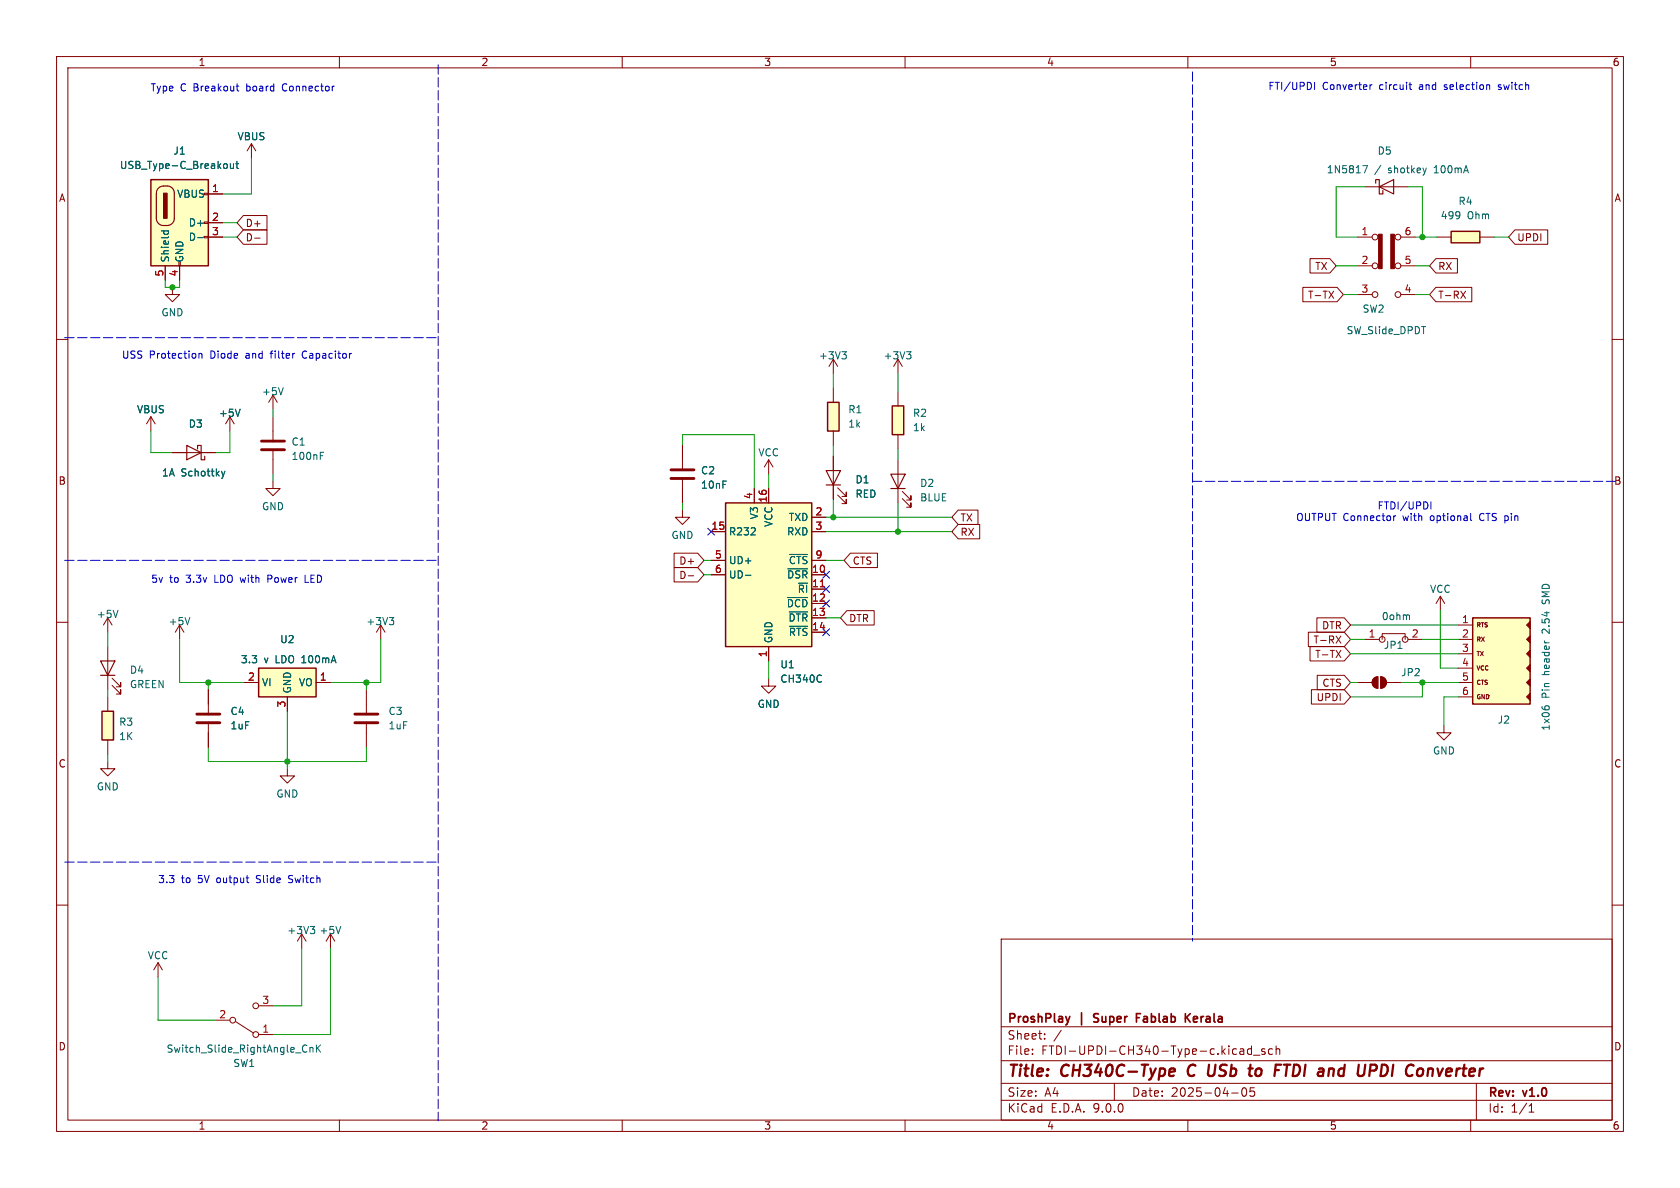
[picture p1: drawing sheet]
<svg xmlns="http://www.w3.org/2000/svg" width="297mm" height="210mm" viewBox="0 0 297 210" stroke-linecap="round" stroke-linejoin="round" font-family="sans-serif">
<g fill="none" stroke="#840000" stroke-width=".18">
<path d="M10 10h277v190h-277zM12 12h273v186h-273zM60 10v2M110 10v2M160 10v2M210 10v2M260 10v2M44.4 25.4l-.7 1.3M44.4 25.4l.8 1.3M44.4 25.4v2.5M10 60h2M120.6 78.7v4.5"/>
<path d="M285 60h2M120.6 84.5v4.4M10 110h2M19 114.3v7.6M19.8 119.9l1.5 1.5v-.7v.7h-.7M285 110h2M19 134.6v1.3h1.3l-1.3 1.3-1.2-1.3h1.2M19.8 121.2l1.5 1.5v-.8v.8h-.7M50.8 135.9v1.3h1.3l-1.3 1.2-1.3-1.2h1.3M10 160h2M177 166h108v32h-108zM285 160h2"/>
<path d="M60 198v2M110 198v2M160 198v2M177 194.5h108M177 191.5h108M177 187.5h108M177 181.5h108M182.5 186.3v.1M182.5 185.5v.1M184.7 183.6v.1M184.7 182.8v.1M187.6 182.1l-1.3 2"/>
<path d="M197 191.5v3M210 198v2M217.7 193.2h1.2M219.2 185.5h.6l.1 .9M219.7 192.4l.2-.1a.81 .81 0 0 1 .6 .6 .81 .81 0 0 1-.3 .8l-.2 .1a.81 .81 0 0 1-.3-1.4zM219.9 185.8h-.5a.29 .29 0 0 0-.2 .3 .29 .29 0 0 0 .2 .3l.5-.1M221.2 185.5l-.4-.1-.3 .3v.4l.2 .2h.5M221.2 184.9v1.5M221.6 186.5h1.1M221.7 192.3h-.7v.7l.2-.1h.5l.1 .3-.1 .5-.2 .1-.5-.1M223.6 185.5l-.4-.1-.2 .2 .1 .2 .5 .2v.3h-.6M225 185.5l-.5-.1-.3 .3v.4l.2 .2h.6"/>
<path d="M225.6 185.5l.2-.1 .4 .1v.9M225.6 184.9v1.5M260 198v2M261 191.5v6.5M270.3 196.6h.9M270.3 195.5l.4-.4v1.5"/>
</g>
<path d="M206.7 190.1l.2 .1 .6-.1M206.8 189.2l.3-.3h.4l.2 .3v.2l-1 .1M210.3 188.5a1.27 1.27 0 0 0 0 1.6M214.6 190l-.3 .2h-.4M222.7 188.9a.62 .62 0 0 0-.7 .4v.7a.52 .52 0 0 0 .7 .1M227 188.2h1.1M227.6 188.2l-.3 2M243.3 188.3a.53 .53 0 0 1 0 .8M244.3 188.2l-.2 2h.4M252.6 189l.2-.1 .5 .1-.1 1.2" fill="none" stroke="#840000" stroke-width=".4"/>
<path d="M189.1 179.7l-.3 1M193.4 179.3v.5M200.9 179.9h.5M201.6 179.2h-.7v1.5M209.6 179.2v1.5M209.8 179.8l.6 .9M210.4 179.2l-.8 .8M193.3 180.6l.3 .1" fill="none" stroke="#840000" stroke-width=".3"/>
<path d="M17.8 116.8h2.5l-1.3 2.6zM17.8 119.4h2.5" fill="none" stroke="#840000" stroke-width=".2"/>
<path d="M118.6 83.1h4.1M118.6 84.6h4.1" fill="none" stroke="#840000" stroke-width=".51"/>
<path d="M26.7 31.8h10.1v15.2h-10.1z" fill="#ffffc2"/>
<path d="M26.7 31.8h10.1v15.2h-10.1z" fill="none" stroke="#840000" stroke-width=".25"/>
<path d="M28 33.3l.6-.4h.9a1.27 1.27 0 0 1 1.3 1.2v4.5a1.27 1.27 0 0 1-1.3 1.3h-.6a1.26 1.26 0 0 1-1.3-1.3v-4.6z" fill="none" stroke="#840000" stroke-width=".2"/>
<path d="M28.9 34.1h.6v4.5h-.6z" fill="#840000" stroke="#840000" stroke-width=".18"/>
<g fill="none" stroke="#840000" stroke-width=".18">
<path d="M36.1 34.2h.7v.2h-.7zM36.1 39.2h.7v.3h-.7zM36.8 34.3h2.6M36.8 39.4h2.6M29.2 47v2.5M30.5 50.8v1.3h1.2l-1.2 1.2-1.3-1.2h1.3M31.7 47v2.5M36.1 41.8h.7v.2h-.7zM36.8 41.9h2.6M26.7 73.7l-.8 1.2M26.7 73.7l.7 1.2M26.7 73.7v2.5"/>
<path d="M40.6 73.7l-.7 1.2M40.6 73.7l.8 1.2M40.6 73.7v2.5M48.3 69.9l-.8 1.2M48.3 69.9l.7 1.2M48.3 69.9v2.5M147.3 63.5l-.7 1.3M147.3 63.5l.8 1.3M147.3 63.5v2.5M120.6 90.2v1.2h1.3l-1.3 1.3-1.2-1.3h1.2M135.9 81.3l-.8 1.3M135.9 81.3l.8 1.3"/>
<path d="M135.9 81.3v2.5M19 109.2l-.7 1.3M19 109.2l.8 1.3M19 109.2v2.6M58.4 165.1l-.7 1.3M58.4 165.1l.8 1.3M58.4 165.1v2.5"/>
</g>
<g fill="none" stroke="#006464" stroke-width=".18">
<path d="M40.1 29.1v.6M40.7 28.9l.1 .8 .3 .1 .2-.1M41.3 28.9v.9M41.7 28.9h.5M41.9 28.5v1.1l.3 .2M28.5 40.8h1.3M29 40.8l-.1 .4M29.7 40.8l.1 .4M35 42h.9M42.5 72.3l-.5 1.3M50.1 68.5l-.4 1.3M148.8 62.2h.8l-.4 .5"/>
<path d="M149.4 62.7l.2 .2v.3l-.2 .2M20.9 107.9l-.5 1.3M60.2 163.8l-.4 1.2"/>
</g>
<path d="M157.7 71.8h2.1v5h-2.1z" fill="#ffffc2"/>
<path d="M157.7 71.8h2.1v5h-2.1z" fill="none" stroke="#840000" stroke-width=".25"/>
<path d="M158.7 69.2v2.6M158.7 76.8v2.6" fill="none" stroke="#840000" stroke-width=".18"/>
<path d="M18 125.7h2.1v5.1h-2.1z" fill="#ffffc2"/>
<path d="M18 125.7h2.1v5.1h-2.1z" fill="none" stroke="#840000" stroke-width=".25"/>
<path d="M31.7 110.5l-.7 1.3M31.7 110.5l.8 1.3M31.7 110.5v2.5M19 123.2v2.5M19 130.8v2.6M27.9 170.2l-.7 1.3M27.9 170.2l.8 1.3M27.9 170.2v2.5" fill="none" stroke="#840000" stroke-width=".18"/>
<path d="M33.6 109.2l-.5 1.2" fill="none" stroke="#006464" stroke-width=".18"/>
<path d="M128.3 88.9h15.2v25.4h-15.2z" fill="#ffffc2"/>
<path d="M128.3 88.9h15.2v25.4h-15.2z" fill="none" stroke="#840000" stroke-width=".25"/>
<g fill="none" stroke="#840000" stroke-width=".18">
<path d="M125.7 94h2.6M125.7 99.1h2.6M133.3 86.4v2.5M135.9 86.4v2.5M143.5 94h2.5M143.5 99.1h2.5M143.5 91.4h2.5M147.3 80.6v7.7M148.1 87.5l1.5 1.5v-.7v.7h-.8M148.1 86.2l1.5 1.6v-.8v.8h-.8M125.7 101.6h2.6M135.9 114.3v2.5"/>
<path d="M143.5 101.6h2.5M143.5 104.1h2.5M143.5 106.7h2.5M143.5 109.2h2.5M143.5 111.8h2.5M135.9 120v1.3h1.3l-1.3 1.3-1.3-1.3h1.3M53.3 165.1l-.7 1.3M53.3 165.1l.8 1.3M53.3 165.1v2.5"/>
</g>
<path d="M139.6 98h3.2M131.8 101.7h.9M139.2 105.6h3.6M139.3 100.6h3.5M139.5 108.2h3.3M139.6 110.7h3.2M145.2 119.4h.1M145.2 120.5h.1M54.9 163.8h.7l-.4 .5M55.4 164.3l.2 .2v.3l-.2 .2" fill="none" stroke="#006464" stroke-width=".18"/>
<path d="M145 103.7h.7" fill="none" stroke="#a90000" stroke-width=".18"/>
<path d="M146 83.2h2.6l-1.3 2.5zM146 85.7h2.6" fill="none" stroke="#840000" stroke-width=".2"/>
<path d="M146.3 71.1h2v5.1h-2z" fill="#ffffc2"/>
<path d="M146.3 71.1h2v5.1h-2z" fill="none" stroke="#840000" stroke-width=".25"/>
<g fill="none" stroke="#840000" stroke-width=".18">
<path d="M48.3 73.7v4.4M48.3 79.4v4.4M147.3 68.6v2.5M147.3 76.2v2.5M158.7 63.5v2.5M158.7 63.5l-.7 1.3M158.7 63.5l.8 1.3M30.5 80h7.6M48.3 85.1v1.3h1.2l-1.2 1.2-1.3-1.2h1.3M158.7 81.3v7.6M159.5 88.1l1.5 1.6v-.8v.8h-.7M159.5 86.9l1.5 1.5v-.8v.8h-.7"/>
<path d="M67.3 110.5l-.8 1.3M67.3 110.5l.8 1.3M67.3 110.5v2.5M36.8 121.9v4.5M36.8 127.6v4.5M64.8 121.9v4.5M64.8 127.6v4.5M45.7 177.8h2.6M38.1 180.3h2.5M41.7 180.6l3.1 2M45.7 182.9h2.6"/>
<circle cx="45.2" cy="177.8" r=".51"/>
<circle cx="41.1" cy="180.3" r=".51"/>
<circle cx="45.2" cy="182.9" r=".51"/>
</g>
<path d="M33 78.7l2.6 1.3-2.6 1.3zM34.9 79.4v-.7h.7v2.6h.6v-.7M157.5 83.8h2.5l-1.3 2.6zM157.5 86.4h2.5" fill="none" stroke="#840000" stroke-width=".2"/>
<g fill="none" stroke="#006464" stroke-width=".18">
<path d="M56.6 80h.6M160.3 62.2h.7l-.4 .5M160.8 62.7l.2 .2v.3l-.2 .2M39.2 83.3l.3 .8M39.5 84.1l-.2 .3M39.8 83.3l-.3 .8M56.6 80.6h.4M68.8 109.2h.8l-.4 .4M69.4 109.6l.2 .3v.3l-.2 .2M54 184.7l.2 .2M54.2 185.9l-.2 .1M54.8 185.2v.8"/>
<path d="M54.8 185.3l.2-.1h.3v.8M55.9 184.7v1.3M56.1 185.3l.6 .7M56.7 184.7l-.8 .8"/>
</g>
<path d="M46.2 78h4.1M46.2 79.5h4.1M34.8 126.2h4.1M34.8 127.8h4.1M62.7 126.2h4.1M62.7 127.8h4.1" fill="none" stroke="#840000" stroke-width=".51"/>
<path d="M45.7 118.1h10.2v5.1h-10.2z" fill="#ffffc2"/>
<path d="M45.7 118.1h10.2v5.1h-10.2z" fill="none" stroke="#840000" stroke-width=".25"/>
<g fill="none" stroke="#840000" stroke-width=".18">
<path d="M241.3 113h2.5M242.9 119.9l.7-.3v2.1a1.02 1.02 0 0 1-.9-.7 1.02 1.02 0 0 1 .2-1.1zM244.1 119.6a1.02 1.02 0 0 1 1 1.1 1.02 1.02 0 0 1-1 1zM244.3 113v-1h4.1v1M248.9 113h2.6M254.6 105.4l-.7 1.3M254.6 105.4l.8 1.3M254.6 105.4v2.6M43.2 120.7h2.5M50.8 123.2v2.5M55.9 120.7h2.5M240 120.7h2.6"/>
<path d="M245.1 120.7h2.5M255.3 128.3v1.2h1.2l-1.2 1.3-1.3-1.3h1.3"/>
<circle cx="244.3" cy="113" r=".51"/>
<circle cx="248.4" cy="113" r=".51"/>
</g>
<g fill="#840000" stroke="#840000" stroke-width=".18">
<path d="M242.9 119.9l.7-.3v2.1a1.02 1.02 0 0 1-.9-.7 1.02 1.02 0 0 1 .2-1.1z"/>
<path d="M244.1 119.6a1.02 1.02 0 0 1 1 1.1 1.02 1.02 0 0 1-1 1z"/>
</g>
<path d="M249 108.7l.2 .2v.6" fill="none" stroke="#006464" stroke-width=".18"/>
<path d="M260.3 109.2h10.2v15.3h-10.2z" fill="#ffffc2"/>
<g fill="#840000" stroke="#840000" stroke-width=".18">
<path d="M269.9 110.5l.6-.6v1.2z"/>
<path d="M269.9 113l.6-.6v1.3z"/>
<path d="M269.9 115.6l.6-.7v1.3z"/>
<path d="M269.9 118.1l.6-.6v1.2z"/>
<path d="M269.9 120.7l.6-.7v1.3z"/>
<path d="M269.9 123.2l.6-.6v1.2z"/>
</g>
<path d="M260.3 109.2h10.2v15.3h-10.2z" fill="none" stroke="#840000" stroke-width=".25"/>
<path d="M257.8 110.5h2.5M257.8 113h2.5M257.8 115.6h2.5M257.8 118.1h2.5M257.8 120.7h2.5M257.8 123.2h2.5" fill="none" stroke="#840000" stroke-width=".18"/>
<path d="M272.6 124.9v.2M273.1 125l.2-.2h.3l.3 .2" fill="none" stroke="#006464" stroke-width=".18"/>
<path d="M256.5 40.9h5.1v2h-5.1z" fill="#ffffc2"/>
<path d="M256.5 40.9h5.1v2h-5.1z" fill="none" stroke="#840000" stroke-width=".25"/>
<g fill="none" stroke="#840000" stroke-width=".18">
<path d="M36.8 34.3h2.6M36.8 39.4h2.6M43 38.1h4.2v2.5h-4.2l-1.1-1.2zM241.3 33h7.6M29.2 47v2.5M31.7 47v2.5M36.8 41.9h2.6M43 40.6h4.2v2.6h-4.2l-1.1-1.3zM45 42.1h1M230.3 50.8h6.1l1.1 1.3-1.1 1.2h-6.1zM231.6 45.7h3.5l1.1 1.3-1.1 1.3h-3.5zM234.9 51.5l.9 1.2"/>
<path d="M235.8 51.5l-.9 1.2M240 41.9h2.6M240 47h2.6M240 52.1h2.6M247.6 41.9h2.6M247.6 47h2.6M247.6 52.1h2.6M253.8 45.7h3.9v2.6h-3.9l-1.1-1.3zM253.8 50.8h6.4v2.5h-6.4l-1.1-1.2zM254 41.9h2.5M258.3 51.5l.8 1.2M259.1 51.5l-.8 1.2"/>
<path d="M261.6 41.9h2.6M267.8 40.6h5.8v2.6h-5.8l-1.1-1.3zM120.6 78.7v2.6M30.5 80h2.5M35.6 80h2.5M119.2 97.8h4.1l1.2 1.3-1.2 1.2h-4.1zM120.6 86.4v2.5M125.7 94h2.6M125.7 99.1h2.6M133.3 86.4v2.5M135.9 86.4v2.5M143.5 94h2.5"/>
<path d="M143.5 99.1h2.5M143.5 91.4h2.5M147.3 80.6v2.6M147.3 85.7v2.6M150.3 97.8h4.8v2.5h-4.8l-1.1-1.2zM169.4 92.7h3.8v2.6h-3.8l-1.1-1.3zM169.4 90.2h3.5v2.5h-3.5l-1.1-1.3zM119.2 100.3h4.1l1.2 1.3-1.2 1.3h-4.1zM121.7 101.8h.9M125.7 101.6h2.6M135.9 114.3v2.5M143.5 101.6h2.5"/>
<path d="M143.5 104.1h2.5M143.5 106.7h2.5M143.5 109.2h2.5M143.5 111.8h2.5M149.7 107.9h4.8v2.6h-4.8l-1.1-1.3zM231.3 111.8h6.3l1.2 1.2-1.2 1.3h-6.3zM231.6 114.3h6l1.2 1.3-1.2 1.2h-6zM232.8 109.2h4.8l1.2 1.3-1.2 1.3h-4.8zM232.9 119.4h4.7l1.2 1.3-1.2 1.2h-4.7zM236.2 115l.8 1.2M236.2 112.4l.8 1.3M237 115l-.8 1.2"/>
<path d="M237 112.4l-.8 1.3M36.8 121.9v2.6M36.8 129.5v2.6M43.2 120.7h2.5M50.8 123.2v2.5M55.9 120.7h2.5M231.8 121.9h5.8l1.2 1.3-1.2 1.3h-5.8z"/>
<circle cx="243.1" cy="47" r=".51"/>
<circle cx="243.1" cy="41.9" r=".51"/>
<circle cx="243.1" cy="52.1" r=".51"/>
<circle cx="247.1" cy="47" r=".51"/>
<circle cx="247.1" cy="52.1" r=".51"/>
<circle cx="247.1" cy="41.9" r=".51"/>
</g>
<path d="M243.2 32.4v-.6h.6v2.5h.7v-.6M243.8 33l2.6-1.2v2.5z" fill="none" stroke="#840000" stroke-width=".2"/>
<g fill="none" stroke="#006464" stroke-width=".18">
<path d="M40.1 29.1v.6M40.7 28.9l.1 .8 .3 .1 .2-.1M41.3 28.9v.9M41.7 28.9h.5M41.9 28.5v1.1l.3 .2M240.9 29.3h.9l-.6 1.3M28.5 40.8h1.3M29 40.8l-.1 .4M29.7 40.8l.1 .4M35 42h.9M42.5 72.3l-.5 1.3M39.2 83.3l.3 .8"/>
<path d="M39.5 84.1l-.2 .3M39.8 83.3l-.3 .8M139.6 98h3.2M131.8 101.7h.9M139.2 105.6h3.6M139.3 100.6h3.5M139.5 108.2h3.3M139.6 110.7h3.2M145.2 119.4h.1M145.2 120.5h.1"/>
</g>
<g fill="#840000" stroke="#840000" stroke-width=".18">
<path d="M243.7 41.4h.6v6.1h-.6z"/>
<path d="M245.9 41.4h.6v6.1h-.6z"/>
</g>
<path d="M77.5 11.4v186.7M210.8 12.7v153.7M11.4 59.7h66.1M11.4 99.1h66.1M210.8 85.1h74.9M11.4 152.4h66.1" fill="none" stroke="#0000c2" stroke-width=".18" stroke-dasharray="1.7 .6"/>
<g fill="none" stroke="#0000c2" stroke-width=".18">
<path d="M41.7 15.2h.5M41.9 15.9l.3 .2M232.4 14.6v1.2M242.2 15v.8M242.6 15l-.4 .2M249.1 15h.5M249.3 14.6v1l.3 .2M263.2 15l.2 .2v.6M264.9 15.8h.1M265.1 15l-.2 .2 .2 .2M35.2 62.5v.8M35.2 62.6l.1-.1h.4v.8"/>
<path d="M53.7 62.1l-.3 .5 .3 .7M210.8 83.8v1.3M246.7 91.2l-.3 .2M253 88.7v1.3M260 91.8l.2 .2M261.8 90.8l-.2 .5 .2 .7M47.4 102.3h.4M47.8 101.7h-.4v1.2M53.9 101.7v1.2h.6M51 156h.2M51.2 154.8l-.2 .2 .2 .4"/>
</g>
<g fill="none" stroke="#009600" stroke-width=".18">
<path d="M39.4 39.4h2.5M44.4 27.9v6.4h-5M241.3 33h-5.1v8.9h3.8M248.9 33h2.6v8.9M29.2 49.5v1.3h2.5v-1.3M39.4 41.9h2.5M236.2 47h3.8M237.5 52.1h2.5M250.2 41.9h3.8M250.2 52.1h2.5M250.2 47h2.5M264.2 41.9h2.5"/>
<path d="M26.7 76.2v3.8h3.8M40.6 76.2v3.8h-2.5M48.3 72.4v1.3M120.6 78.7v-1.9h12.7v9.6M147.3 66v2.6M147.3 78.7v1.9M158.7 66v3.2M158.7 79.4v1.9M48.3 83.8v1.3M120.6 88.9v1.3M124.5 99.1h1.2M135.9 83.8v2.6"/>
<path d="M146 99.1h3.2M146 91.4h22.3M146 94h22.3M147.3 88.3v3.1M158.7 88.9v5.1M19 111.8v2.5M31.7 113v7.7h11.5M67.3 113v7.7h-8.9M124.5 101.6h1.2M135.9 116.8v3.2M146 109.2h2.6M238.8 113h2.5"/>
<path d="M238.8 115.6h19M238.8 110.5h19M251.5 113h6.3M254.6 108v10.1h3.2M19 121.9v1.3M19 133.4v1.2M36.8 132.1v2.5h28v-2.5M36.8 120.7v1.2M50.8 125.7v10.2M64.8 120.7v1.2M238.8 120.7h1.2M247.6 120.7h10.2"/>
<path d="M251.5 120.7v2.5h-12.7M257.8 123.2h-2.5v5.1M27.9 172.7v7.6h10.2M53.3 167.6v10.2h-5M58.4 167.6v15.3h-10.1"/>
</g>
<path d="M125.1 93.4l1.2 1.2M126.3 93.4l-1.2 1.2M145.4 103.5l1.3 1.2M145.4 111.2l1.3 1.2M145.4 101l1.3 1.2M145.4 106.1l1.3 1.2M146.7 103.5l-1.3 1.2M146.7 111.2l-1.3 1.2M146.7 101l-1.3 1.2M146.7 106.1l-1.3 1.2" fill="none" stroke="#000084" stroke-width=".18"/>
<path d="M145 103.7h.7" fill="none" stroke="#a90000" stroke-width=".18"/>
<g fill="#009600" stroke="#009600" stroke-width=".18">
<circle cx="30.5" cy="50.8" r=".46"/>
<circle cx="147.3" cy="91.4" r=".46"/>
<circle cx="158.7" cy="94" r=".46"/>
<circle cx="36.8" cy="120.7" r=".46"/>
<circle cx="64.8" cy="120.7" r=".46"/>
<circle cx="50.8" cy="134.6" r=".46"/>
<circle cx="251.5" cy="120.7" r=".46"/>
<circle cx="251.5" cy="41.9" r=".46"/>
</g>
<g font-size="2.8" fill="#840000">
<text x="178" y="190.9">Title:</text>
<text x="187.7" y="190.9">CH340C-Type</text>
<text x="210.8" y="190.9">C</text>
<text x="215.2" y="190.9">USb</text>
<text x="223.3" y="190.9">to</text>
<text x="228.6" y="190.9">FTDI</text>
<text x="237.1" y="190.9">and</text>
<text x="244.8" y="190.9">UPDI</text>
<text x="254.2" y="190.9">Converter</text>
</g>
<g font-size="2.1" fill="#840000">
<text x="178" y="184">Sheet:</text>
<text x="178" y="181.2">ProshPlay</text>
<text x="190.9" y="181.2">|</text>
<text x="194.1" y="181.2">Super</text>
<text x="202.2" y="181.2">Fablab</text>
<text x="211.4" y="181.2">Kerala</text>
<text x="178" y="186.7">File:</text>
<text x="184.1" y="186.7">FTDI-UPDI-CH340-Type-c.kicad_sch</text>
<text x="178" y="196.9">KiCad</text>
<text x="178" y="194.1">Size:</text>
<text x="184.7" y="194.1">A4</text>
<text x="185.7" y="196.9">E.D.A.</text>
<text x="193.3" y="196.9">9.0.0</text>
<text x="200" y="194.1">Date:</text>
<text x="207" y="194.1">2025-04-05</text>
<text x="263" y="194.3">Rev:</text>
<text x="263" y="196.9">Id:</text>
<text x="267.1" y="196.9">1/1</text>
<text x="269.4" y="194.3">v1.0</text>
</g>
<g font-size="1.8" fill="#840000">
<text x="35" y="11.9">1</text>
<text x="85" y="11.9">2</text>
<text x="135" y="11.9">3</text>
<text x="185" y="11.9">4</text>
<text x="235" y="11.9">5</text>
<text x="285" y="11.9">6</text>
<text x="10.3" y="35.9">A</text>
<text x="285.3" y="35.9">A</text>
<text x="43.3" y="40.3">D+</text>
<text x="43.3" y="42.9">D-</text>
<text x="232.4" y="47.9">TX</text>
<text x="254.2" y="47.9">RX</text>
<text x="268.1" y="42.9">UPDI</text>
<text x="231.1" y="53">T-TX</text>
<text x="254.2" y="53">T-RX</text>
<text x="10.3" y="85.9">B</text>
<text x="285.3" y="85.9">B</text>
<text x="169.7" y="94.9">RX</text>
<text x="169.7" y="92.4">TX</text>
<text x="120" y="100">D+</text>
<text x="150.7" y="100">CTS</text>
<text x="120" y="102.6">D-</text>
<text x="150" y="110.2">DTR</text>
<text x="232.1" y="114">T-RX</text>
<text x="233.6" y="111.4">DTR</text>
<text x="232.4" y="116.5">T-TX</text>
<text x="232.7" y="124.1">UPDI</text>
<text x="233.7" y="121.6">CTS</text>
<text x="10.3" y="135.9">C</text>
<text x="285.3" y="135.9">C</text>
<text x="10.3" y="185.9">D</text>
<text x="285.3" y="185.9">D</text>
<text x="35" y="199.9">1</text>
<text x="85" y="199.9">2</text>
<text x="135" y="199.9">3</text>
<text x="185" y="199.9">4</text>
<text x="235" y="199.9">5</text>
<text x="285" y="199.9">6</text>
</g>
<g font-size="1.8" fill="#0000c2">
<text x="26.5" y="16.4">Type</text>
<text x="31.9" y="16.4">C Breakout</text>
<text x="43.8" y="16.4">board</text>
<text x="50.4" y="16.4">Connector</text>
<text x="224.1" y="16.1">FTI/UPDI</text>
<text x="233.8" y="16.1">Converter</text>
<text x="244" y="16.1">circuit</text>
<text x="251.2" y="16.1">and</text>
<text x="255.8" y="16.1">selection</text>
<text x="265.5" y="16.1">switch</text>
<text x="21.5" y="63.6">USS</text>
<text x="26.4" y="63.6">Protection</text>
<text x="37.3" y="63.6">Diode</text>
<text x="43.7" y="63.6">and</text>
<text x="48.3" y="63.6">filter</text>
<text x="54.1" y="63.6">Capacitor</text>
<text x="229.3" y="92.3">OUTPUT Connector</text>
<text x="243.4" y="90.3">FTDI/UPDI</text>
<text x="248.3" y="92.3">with</text>
<text x="253.3" y="92.3">optional</text>
<text x="262.2" y="92.3">CTS pin</text>
<text x="26.6" y="103.2">5v</text>
<text x="30" y="103.2">to</text>
<text x="33" y="103.2">3.3v</text>
<text x="38.2" y="103.2">LDO with</text>
<text x="48" y="103.2">Power</text>
<text x="54.8" y="103.2">LED</text>
<text x="27.9" y="156.3">3.3</text>
<text x="32.1" y="156.3">to</text>
<text x="35.1" y="156.3">5V</text>
<text x="38.6" y="156.3">output</text>
<text x="45.8" y="156.3">Slide</text>
<text x="51.7" y="156.3">Switch</text>
</g>
<g font-size="1.8" fill="#006464">
<text x="30.6" y="27.5">J1</text>
<text x="41.9" y="25">VBUS</text>
<text x="243.5" y="27.5">D5</text>
<text x="21.1" y="30.1">USB_Type-C_Breakout</text>
<text x="31.2" y="35.2">VBUS</text>
<text x="234.5" y="30.8">1N5817</text>
<text x="243" y="30.8">/</text>
<text x="245.5" y="30.8">shotkey</text>
<text x="253.8" y="30.8">100mA</text>
<text x="33.3" y="40.2">D+</text>
<text x="254.6" y="39">499</text>
<text x="257.7" y="36.4">R4</text>
<text x="259.4" y="39">Ohm</text>
<text x="30.1" y="46.5" transform="rotate(-90 30.1 46.5)">Shield</text>
<text x="32.6" y="46.5" transform="rotate(-90 32.6 46.5)">GND</text>
<text x="33.3" y="42.8">D-</text>
<text x="28.4" y="56.1">GND</text>
<text x="238" y="59.3">SW_Slide_DPDT</text>
<text x="240.8" y="55.5">SW2</text>
<text x="144.7" y="63.7">+3V3</text>
<text x="156.1" y="63.7">+3V3</text>
<text x="46.2" y="70.1">+5V</text>
<text x="24.1" y="73.3">VBUS</text>
<text x="33.3" y="75.8">D3</text>
<text x="38.6" y="73.9">+5V</text>
<text x="149.9" y="73.3">R1</text>
<text x="149.9" y="75.8">1k</text>
<text x="161.3" y="73.9">R2</text>
<text x="161.3" y="76.4">1k</text>
<text x="51.4" y="79">C1</text>
<text x="51.4" y="81.5">100nF</text>
<text x="134" y="80.9">VCC</text>
<text x="28.5" y="84.4">1A</text>
<text x="32" y="84.4">Schottky</text>
<text x="123.8" y="84">C2</text>
<text x="123.8" y="86.6">10nF</text>
<text x="151.1" y="85.6">D1</text>
<text x="151.1" y="88.2">RED</text>
<text x="162.6" y="86.3">D2</text>
<text x="162.6" y="88.8">BLUE</text>
<text x="46.2" y="90.4">GND</text>
<text x="118.6" y="95.5">GND</text>
<text x="128.8" y="94.8">R232</text>
<text x="134.2" y="91.9" transform="rotate(-90 134.2 91.9)">V3</text>
<text x="136.8" y="93.2" transform="rotate(-90 136.8 93.2)">VCC</text>
<text x="139" y="94.8">RXD</text>
<text x="139.4" y="92.3">TXD</text>
<text x="128.8" y="99.9">UD+</text>
<text x="139.4" y="99.9">~{CTS}</text>
<text x="128.8" y="102.5">UD-</text>
<text x="139" y="107.5">~{DCD}</text>
<text x="139" y="102.5">~{DSR}</text>
<text x="140.9" y="105">~{RI}</text>
<text x="252.7" y="105">VCC</text>
<text x="274.2" y="106.3" transform="rotate(-90 274.2 106.3)">SMD</text>
<text x="17" y="109.4">+5V</text>
<text x="29.7" y="110.7">+5V</text>
<text x="49.4" y="113.9">U2</text>
<text x="64.7" y="110.7">+3V3</text>
<text x="136.8" y="113.8" transform="rotate(-90 136.8 113.8)">GND</text>
<text x="139.3" y="110.1">~{DTR}</text>
<text x="139.4" y="112.6">~{RTS}</text>
<text x="244.2" y="109.8">0ohm</text>
<text x="274.2" y="111.7" transform="rotate(-90 274.2 111.7)">2.54</text>
<text x="22.9" y="119.3">D4</text>
<text x="42.5" y="117.4">3.3</text>
<text x="46.7" y="117.4">v</text>
<text x="48.8" y="117.4">LDO 100mA</text>
<text x="137.9" y="118.3">U1</text>
<text x="244.6" y="114.9">JP1</text>
<text x="247.6" y="119.7">JP2</text>
<text x="274.2" y="119.3" transform="rotate(-90 274.2 119.3)">header</text>
<text x="22.9" y="121.8">GREEN</text>
<text x="46.2" y="121.5">VI</text>
<text x="51.7" y="122.7" transform="rotate(-90 51.7 122.7)">GND</text>
<text x="52.7" y="121.5">VO</text>
<text x="133.9" y="125.3">GND</text>
<text x="137.9" y="120.9">CH340C</text>
<text x="274.2" y="123.4" transform="rotate(-90 274.2 123.4)">Pin</text>
<text x="21" y="128.5">R3</text>
<text x="21" y="131">1K</text>
<text x="40.6" y="126.6">C4</text>
<text x="40.6" y="129.1">1uF</text>
<text x="68.6" y="126.6">C3</text>
<text x="68.6" y="129.1">1uF</text>
<text x="264.7" y="128.1">J2</text>
<text x="274.2" y="129.3" transform="rotate(-90 274.2 129.3)">1x06</text>
<text x="253.2" y="133.6">GND</text>
<text x="17" y="139.9">GND</text>
<text x="48.8" y="141.2">GND</text>
<text x="50.7" y="165.3">+3V3</text>
<text x="56.4" y="165.3">+5V</text>
<text x="26" y="169.8">VCC</text>
<text x="29.4" y="186.3">Switch_Slide_RightAngle_CnK</text>
<text x="41.1" y="188.8">SW1</text>
</g>
<g font-size="1.8" fill="#a90000">
<text x="37.4" y="34">1</text>
<text x="37.4" y="39.1">2</text>
<text x="37.4" y="41.7">3</text>
<text x="240.6" y="41.7">1</text>
<text x="248.2" y="41.7">6</text>
<text x="240.6" y="46.7">2</text>
<text x="248.2" y="46.7">5</text>
<text x="29" y="49" transform="rotate(-90 29 49)">5</text>
<text x="31.5" y="49" transform="rotate(-90 31.5 49)">4</text>
<text x="240.6" y="51.8">3</text>
<text x="248.2" y="51.8">4</text>
<text x="133.1" y="88.3" transform="rotate(-90 133.1 88.3)">4</text>
<text x="135.6" y="88.9" transform="rotate(-90 135.6 88.9)">16</text>
<text x="125.7" y="93.7">15</text>
<text x="144.1" y="91.2">2</text>
<text x="144.1" y="93.7">3</text>
<text x="126.3" y="98.8">5</text>
<text x="126.3" y="101.3">6</text>
<text x="143.5" y="101.3">10</text>
<text x="144.1" y="98.8">9</text>
<text x="143.5" y="103.9">11</text>
<text x="143.5" y="106.4">12</text>
<text x="143.5" y="109">13</text>
<text x="143.5" y="111.5">14</text>
<text x="241.9" y="112.8">1</text>
<text x="249.5" y="112.8">2</text>
<text x="258.4" y="110.2">1</text>
<text x="258.4" y="112.8">2</text>
<text x="135.6" y="116.3" transform="rotate(-90 135.6 116.3)">1</text>
<text x="258.4" y="115.3">3</text>
<text x="258.4" y="117.9">4</text>
<text x="43.7" y="120.4">2</text>
<text x="50.5" y="125.2" transform="rotate(-90 50.5 125.2)">3</text>
<text x="56.4" y="120.4">1</text>
<text x="258.4" y="120.4">5</text>
<text x="258.4" y="122.9">6</text>
<text x="46.3" y="177.5">3</text>
<text x="38.7" y="180.1">2</text>
<text x="46.3" y="182.6">1</text>
</g>
<g font-size="1" fill="#840000">
<text x="260.9" y="111.1">RTS</text>
<text x="260.9" y="113.6">RX</text>
<text x="260.9" y="116.2">TX</text>
<text x="260.9" y="118.7">VCC</text>
<text x="260.9" y="121.3">CTS</text>
<text x="260.9" y="123.8">GND</text>
</g>
</svg>
